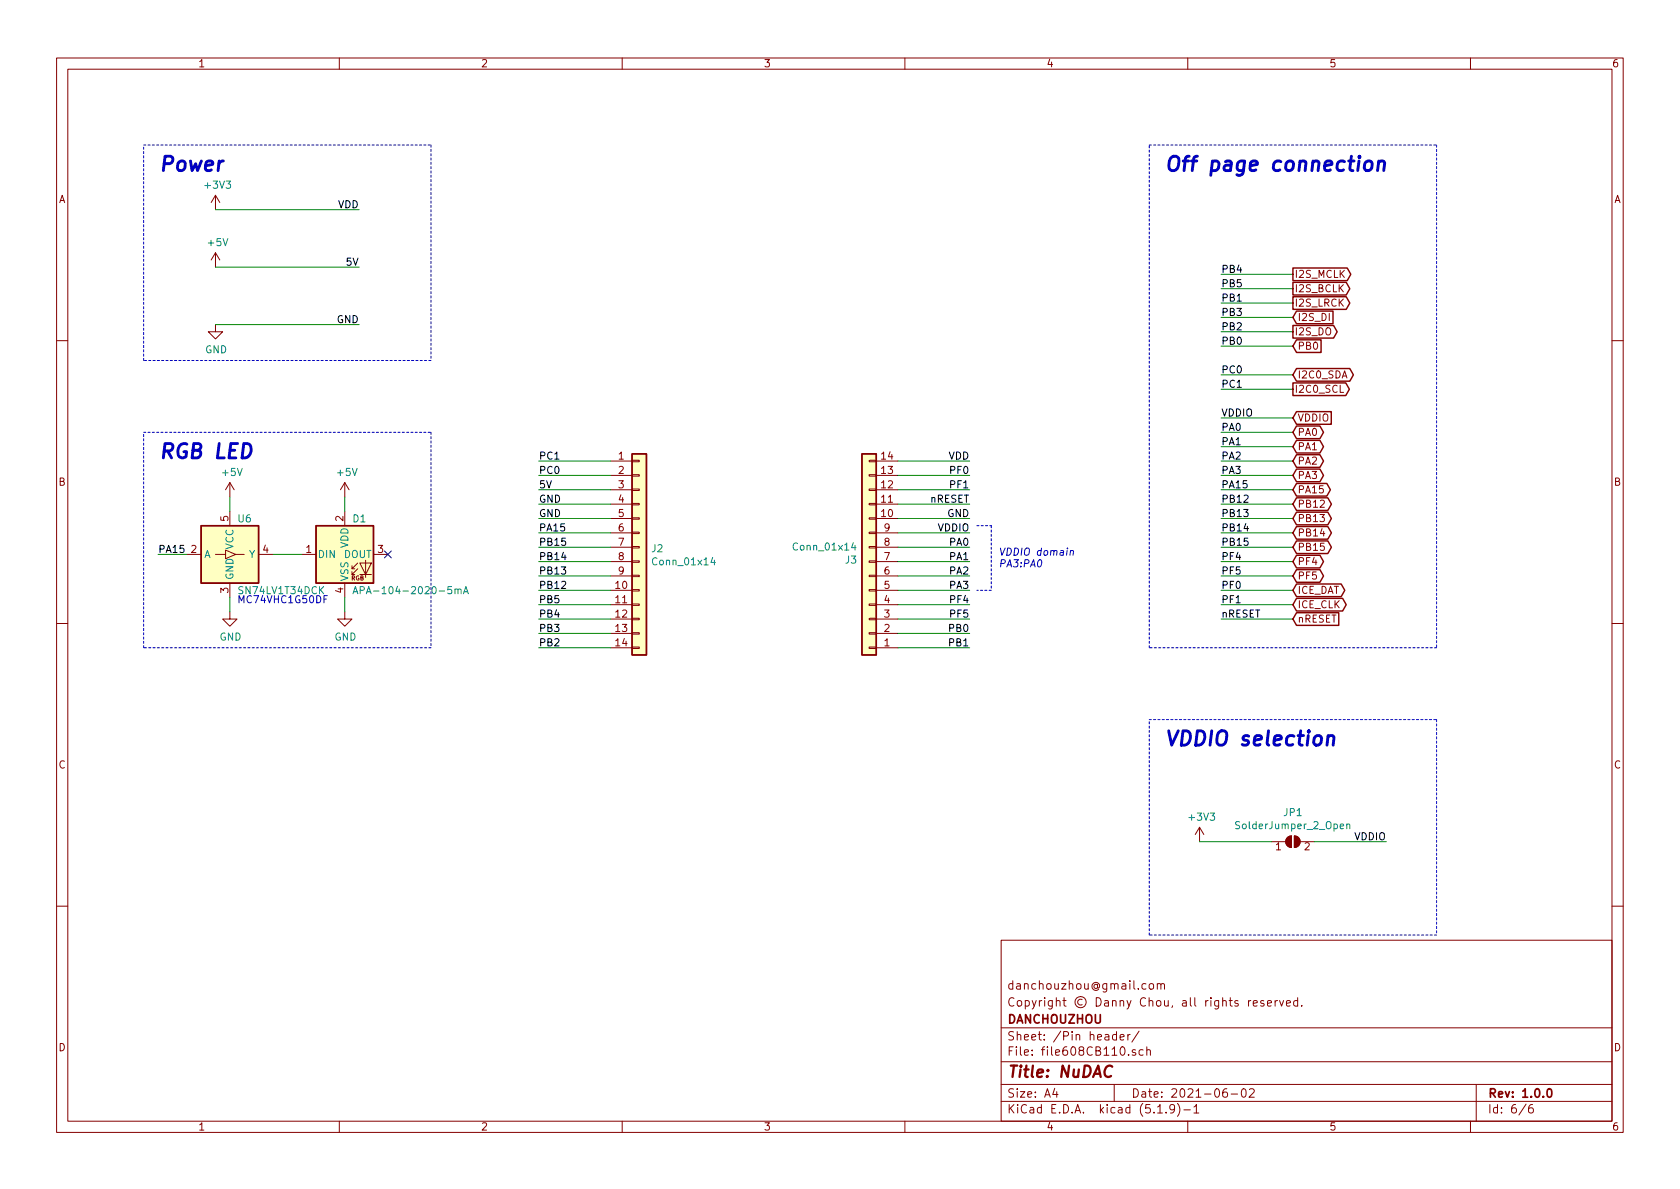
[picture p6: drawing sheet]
<svg xmlns="http://www.w3.org/2000/svg" width="297mm" height="210mm" viewBox="0 0 297 210" stroke-linecap="round" stroke-linejoin="round" font-family="sans-serif">
<g fill="none" stroke="#840000" stroke-width=".18">
<path d="M10 10.3h277v189.9h-277zM12 12.2h273v186.1h-273zM60 10.3v1.9M110 10.3v1.9M160 10.3v1.9M210 10.3v1.9M260 10.3v1.9M38.1 34.5l-.8 1.3M38.1 34.5v2.6M38.1 34.5l.8 1.3M38.1 57.4v1.3h1.3l-1.3 1.2-1.3-1.2h1.3M38.1 44.7v2.5"/>
<path d="M38.1 44.7l-.8 1.3M38.1 44.7l.8 1.3M10 60.2h2M285 60.2h2M33 98h2.6M38.1 98h1.8M39.9 97.3l1.8 .7-1.8 .8zM40.6 85.3l-.7 1.3M40.6 85.3v2.6M40.6 90.4v2.6M40.6 85.3l.8 1.3M41.7 98h1.5"/>
<path d="M45.7 98h2.6M53.3 98h2.6M61 85.3l-.8 1.3M61 85.3v2.6M61 90.4v2.6M61 85.3l.7 1.3M63.2 99.6l-1 1v-.5M63.6 99.6h2.1l-1.1 2zM64.6 99.1v3M66 98h2.6M107.9 81.5h3.9M107.9 84.1h3.9"/>
<path d="M107.9 86.6h3.9M107.9 89.1h3.9M107.9 91.7h3.9M107.9 94.2h3.9M107.9 96.8h3.9M107.9 99.3h3.9M111.8 99.2h1.2v.2h-1.2zM111.8 96.6h1.2v.3h-1.2zM111.8 94.1h1.2v.3h-1.2zM111.8 91.6h1.2v.2h-1.2zM111.8 89h1.2v.3h-1.2zM111.8 86.5h1.2v.2h-1.2z"/>
<path d="M111.8 83.9h1.2v.3h-1.2zM111.8 81.4h1.2v.3h-1.2zM153.7 81.4h1.2v.3h-1.2zM153.7 83.9h1.2v.3h-1.2zM153.7 86.5h1.2v.2h-1.2zM153.7 89h1.2v.3h-1.2zM153.7 91.6h1.2v.2h-1.2zM153.7 94.1h1.2v.3h-1.2zM153.7 96.6h1.2v.3h-1.2zM153.7 99.2h1.2v.2h-1.2zM154.9 81.5h3.8M154.9 84.1h3.8"/>
<path d="M154.9 86.6h3.8M154.9 89.1h3.8M154.9 91.7h3.8M154.9 94.2h3.8M154.9 96.8h3.8M154.9 99.3h3.8M10 110.3h2M40.6 108.2v1.3h1.3l-1.3 1.2-1.2-1.2h1.2M40.6 103.1v2.6M61 108.2v1.3h1.2l-1.2 1.2-1.3-1.2h1.3M61 103.1v2.6M62.2 100.6h.5"/>
<path d="M63.2 100.6l-1 1v-.5M63.6 101.6h2.1M107.9 104.4h3.9M107.9 106.9h3.9M107.9 109.5h3.9M107.9 112h3.9M107.9 114.5h3.9M107.9 101.8h3.9M111.8 114.4h1.2v.3h-1.2zM111.8 111.9h1.2v.2h-1.2zM111.8 109.3h1.2v.3h-1.2zM111.8 106.8h1.2v.3h-1.2z"/>
<path d="M111.8 104.3h1.2v.2h-1.2zM111.8 101.7h1.2v.3h-1.2zM153.7 101.7h1.2v.3h-1.2zM153.7 104.3h1.2v.2h-1.2zM153.7 106.8h1.2v.3h-1.2zM153.7 109.3h1.2v.3h-1.2zM153.7 111.9h1.2v.2h-1.2zM153.7 114.4h1.2v.3h-1.2zM154.9 104.4h3.8M154.9 106.9h3.8M154.9 109.5h3.8M154.9 112h3.8"/>
<path d="M154.9 114.5h3.8M154.9 101.8h3.8M285 110.3h2M212.1 146.3l-.8 1.3M212.1 146.3v2.5M212.1 146.3l.8 1.3M224.8 148.8h2.5M227.6 148.2l.4-.3 .3-.1v2.1a1.03 1.03 0 0 1-.9-.6 1.03 1.03 0 0 1 .2-1.1zM228.9 147.8a1.02 1.02 0 0 1 1 1 1.02 1.02 0 0 1-1 1.1zM229.9 148.8h2.5M10 160.2h2M177 166.3h108v32h-108z"/>
<path d="M203.3 174.1l.2-.2 .4 .2v.7l-.2 .1-.4-.1zM204.6 174.1l.2-.2 .4 .1 .1 .9M204.6 173.9v1M205.3 174.1l.2-.2 .3 .1 .1 .9M220.8 176.9v1M221.2 176.9l-.4 .2v.1M221.6 177.4l.7-.1-.1-.3-.4-.1-.2 .2 .1 .7h.5M223.4 177l-.3-.1-.2 .2 .1 .3 .4 .1v.3h-.5M224.1 177.4l.7-.1-.1-.3-.4-.1-.2 .2 .1 .7h.5M225.5 176.9v1M225.9 176.9l-.4 .3M226.2 176.9l.4 1 .3-1"/>
<path d="M227.5 177.4l.7-.1-.1-.3-.4-.1-.2 .2v.7h.6M229.4 177l-.4-.1-.3 .3 .1 .6 .2 .1 .4-.1M229.4 176.4v1.5M230.1 177.8v.1M285 160.2h2M60 198.3v1.9M110 198.3v1.9M160 198.3v1.9M177 194.8h108M177 191.8h108M177 187.8h108M177 181.8h108"/>
<path d="M186.5 192.5l-.4 1h1M186.8 193v1M197 191.8v3M197.4 183l-.4-.1-.3 .3 .1 .6h.6M197.4 182.4v1.5M198 183.4l.8-.1-.1-.3-.4-.1-.3 .2 .1 .7h.6M199.4 182.9v1M199.5 186.5v.1M199.8 182.9l-.3 .2-.1 .1M200.8 185.7a.37 .37 0 0 0-.6 .1l.1 .2 .5 .2v.1l-.2 .3-.4-.1M201.4 182.3l-1.3 2M202.1 185.7l-.4-.1-.3 .3 .1 .6 .2 .1 .4-.1"/>
<path d="M202.8 185.7a.37 .37 0 0 1 .6 .1v.8M202.8 185.1v1.5M204.7 196.8h.8M206.2 196.7v.1M207.7 196l-.1 .1a.48 .48 0 0 1-.6 .1l-.2-.2 .2-.6a.48 .48 0 0 1 .6 .1 1.27 1.27 0 0 1-.2 1.2l-.4 .1M208.2 195.1a1.71 1.71 0 0 1 0 2.3M209.3 196.3h1.2M210 198.3v1.9M211.1 195.8l.4-.5v1.5M211.1 196.8h.9M216.9 192.5a.62 .62 0 0 0-.7 .7l.1 .7 .2 .1 .5-.1v-.5l-.1-.2-.4-.1-.3 .3M217.7 193.5h1.1"/>
<path d="M219.6 192.7l.4-.2a.94 .94 0 0 1 0 1.5 .82 .82 0 0 1-.4-1.3zM220.9 192.7l.2-.2h.4l.2 .2 .1 .3-1 1h1M260 198.3v1.9M261 191.8v6.5M269.8 195.2l-1.2 2M271 195.3a.62 .62 0 0 0-.7 .7v.7l.3 .1 .4-.1 .1-.5-.1-.2-.4-.1-.3 .3"/>
</g>
<path d="M273.7 192.6l.3-.1a.94 .94 0 0 1 0 1.5h-.1a1 1 0 0 1-.2-1.4z" fill="none" stroke="#840000" stroke-width=".3"/>
<path d="M196.6 188.6a.79 .79 0 0 0-.8-.1 .79 .79 0 0 0-.5 .8 .75 .75 0 0 0 .2 1 .75 .75 0 0 0 .9 0" fill="none" stroke="#840000" stroke-width=".41"/>
<g fill="#840000" stroke="#840000" stroke-width=".18">
<path d="M227.6 148.2l.4-.3 .3-.1v2.1a1.03 1.03 0 0 1-.9-.6 1.03 1.03 0 0 1 .2-1.1z"/>
<path d="M228.9 147.8a1.02 1.02 0 0 1 1 1 1.02 1.02 0 0 1-1 1.1z"/>
</g>
<g fill="none" stroke="#008484" stroke-width=".18">
<path d="M126 98.6l-.3 .9h.8M126.3 99.1v.8M150.9 96l-.3 .8h.8M151.2 96.4v.9M62.4 105l.4-1.3 .5 1.3M62.5 104.6h.6M63.7 104.4l.7-.1v-.4l-.7-.2v1.3M80.4 104.3l.2-.1h.3l.1 .8M81 104.3l.2-.1h.3v.8M81.9 105l.5-1.3 .4 1.3M82.1 104.6h.6M238.1 145.8l.2-.1 .3 .1 .1 .8"/>
<path d="M238.1 145.7v.9"/>
</g>
<g fill="#ffffc2" stroke="#ffffc2" stroke-width=".18">
<path d="M35.6 93h10.1v10.1h-10.1z"/>
<path d="M55.9 93h10.1v10.1h-10.1z"/>
<path d="M111.8 80.3h2.5v35.5h-2.5z"/>
<path d="M152.4 80.3h2.5v35.5h-2.5z"/>
</g>
<g fill="none" stroke="#840000" stroke-width=".25">
<path d="M228.6 57.6h7.2l.6 1.1-.6 1.1h-7.2zM228.6 52.5h9.4l.7 1.1-.7 1.1h-9.4zM228.6 49.9h9.4l.7 1.1-.7 1.2h-9.4zM228.6 47.4h9.6l.6 1.1-.6 1.1h-9.6zM229.2 55h6.5v2.2h-6.5l-.6-1.1zM228.6 67.7h9.3l.7 1.1-.7 1.1h-9.3zM229.2 72.8h6.2v2.2h-6.2l-.6-1.1zM229.2 60.1h4.4v2.2h-4.4l-.6-1.1zM229.2 65.2h9.5l.6 1.1-.6 1.1h-9.5l-.6-1.1zM229.2 75.3h4.2l.6 1.1-.6 1.2h-4.2l-.6-1.2zM229.2 77.9h4.2l.6 1.1-.6 1.1h-4.2l-.6-1.1zM35.6 93h10.1v10.1h-10.1z"/>
<path d="M55.9 93h10.1v10.1h-10.1zM111.8 80.3h2.5v35.5h-2.5zM152.4 80.3h2.5v35.5h-2.5zM229.2 85.5h5.4l.6 1.1-.6 1.1h-5.4l-.6-1.1zM229.2 98.2h4.2l.6 1.1-.6 1.1h-4.2l-.6-1.1zM229.2 95.7h5.6l.6 1.1-.6 1.1h-5.6l-.6-1.1zM229.2 93.1h5.6l.6 1.1-.6 1.1h-5.6l-.6-1.1zM229.2 90.6h5.6l.6 1.1-.6 1.1h-5.6l-.6-1.1zM229.2 80.4h4.2l.6 1.1-.6 1.1h-4.2l-.6-1.1zM229.2 83h4.2l.6 1.1-.6 1.1h-4.2l-.6-1.1zM229.2 88h5.6l.6 1.1-.6 1.2h-5.6l-.6-1.2zM229.2 108.4h7.5v2.2h-7.5l-.6-1.1z"/>
<path d="M229.2 105.8h8.2l.6 1.1-.6 1.1h-8.2l-.6-1.1zM229.2 103.3h7.9l.7 1.1-.7 1.1h-7.9l-.6-1.1zM229.2 100.7h4.2l.6 1.1-.6 1.2h-4.2l-.6-1.2z"/>
</g>
<g fill="none" stroke="#0000c2" stroke-width=".18" stroke-dasharray=".4 .4">
<path d="M25.4 25.6h50.8M76.2 25.6v38.1M203.2 25.6h50.8M254 25.6v88.9M25.4 63.7v-38.1M25.4 76.4h50.8M76.2 63.7h-50.8M76.2 76.4v38.1M172.7 93h2.6M175.3 93v11.4M25.4 114.5v-38.1M76.2 114.5h-50.8"/>
<path d="M175.3 104.4h-2.6M203.2 114.5v-88.9M254 114.5h-50.8M203.2 127.2h50.8M254 127.2v38.1M203.2 165.3v-38.1M254 165.3h-50.8"/>
</g>
<g fill="none" stroke="#008400" stroke-width=".18">
<path d="M38.1 37.1h25.4M38.1 47.2h25.4M38.1 57.4h25.4M215.9 58.7h12.7M215.9 51h12.7M215.9 48.5h12.7M215.9 56.1h12.7M215.9 53.6h12.7M215.9 79h12.7M215.9 76.4h12.7M215.9 73.9h12.7M215.9 68.8h12.7"/>
<path d="M215.9 66.3h12.7M215.9 61.2h12.7M27.9 98h5.1M40.6 87.9v2.5M48.3 98h5M61 87.9v2.5M95.2 81.5h12.7M95.2 84.1h12.7M95.2 86.6h12.7M95.2 89.1h12.7M95.2 91.7h12.7M95.2 94.2h12.7"/>
<path d="M95.2 96.8h12.7M95.2 99.3h12.7M158.7 81.5h12.7M158.7 84.1h12.7M158.7 86.6h12.7M158.7 89.1h12.7M158.7 91.7h12.7M158.7 94.2h12.7M158.7 96.8h12.7M158.7 99.3h12.7M215.9 81.5h12.7M215.9 84.1h12.7"/>
<path d="M215.9 86.6h12.7M215.9 89.1h12.7M215.9 91.7h12.7M215.9 94.2h12.7M215.9 96.8h12.7M215.9 99.3h12.7M40.6 105.7v2.5M61 105.7v2.5M95.2 109.5h12.7M95.2 101.8h12.7M95.2 104.4h12.7M95.2 106.9h12.7"/>
<path d="M95.2 112h12.7M95.2 114.5h12.7M158.7 109.5h12.7M158.7 101.8h12.7M158.7 104.4h12.7M158.7 106.9h12.7M158.7 112h12.7M158.7 114.5h12.7M215.9 109.5h12.7M215.9 101.8h12.7M215.9 104.4h12.7M215.9 106.9h12.7"/>
<path d="M212.1 148.8h12.7M232.4 148.8h12.7"/>
</g>
<path d="M189.3 97.5l.2-.1h.3l-.1 .8M189.3 97.4l-.1 .8M57.3 105.9h.4M57.9 105.3h-.6v1.3" fill="none" stroke="#0000c2" stroke-width=".18"/>
<path d="M241.5 28.7a.68 .68 0 0 1 1 0v1a.71 .71 0 0 1-.6 .5 .71 .71 0 0 1-.7-.5l.1-.7zM243.7 28.7a.64 .64 0 0 1 1.1 .1l-.1 1.4M243.8 28.5l-.2 1.7M234.8 130.3a.62 .62 0 0 1 1.1 .1l-.2 1.4M234.8 130.1l-.2 1.7" fill="none" stroke="#0000c2" stroke-width=".51"/>
<path d="M68 97.4l1.2 1.2M69.2 97.4l-1.2 1.2" fill="none" stroke="#000084" stroke-width=".18"/>
<g font-size="3.5" fill="#0000c2">
<text x="27.9" y="30.3">Power</text>
<text x="205.7" y="30.3">Off page connection</text>
<text x="27.9" y="81.1">RGB LED</text>
<text x="205.7" y="131.9">VDDIO selection</text>
</g>
<text font-size="2.8" fill="#840000" x="178" y="190.5">Title: NuDAC</text>
<g font-size="2.1" fill="#840000">
<text x="178" y="178">Copyright © Danny Chou, all rights reserved.</text>
<text x="178" y="175">danchouzhou@gmail.com</text>
<text x="178" y="184">Sheet: /Pin header/</text>
<text x="178" y="181">DANCHOUZHOU</text>
<text x="178" y="186.7">File: file608CB110.sch</text>
<text x="178" y="196.9">KiCad E.D.A. kicad (5.1.9)-1</text>
<text x="178" y="194.1">Size: A4</text>
<text x="200" y="194.1">Date: 2021-06-02</text>
<text x="263" y="194.1">Rev: 1.0.0</text>
<text x="263" y="196.9">Id: 6/6</text>
</g>
<g font-size="1.8" fill="#840000">
<text x="35" y="11.9">1</text>
<text x="85" y="11.9">2</text>
<text x="135" y="11.9">3</text>
<text x="185" y="11.9">4</text>
<text x="235" y="11.9">5</text>
<text x="285" y="11.9">6</text>
<text x="10.4" y="35.9">A</text>
<text x="285.4" y="35.9">A</text>
<text x="228.9" y="51.7">I2S_BCLK</text>
<text x="228.9" y="49.1">I2S_MCLK</text>
<text x="228.9" y="59.3">I2S_DO</text>
<text x="228.9" y="54.2">I2S_LRCK</text>
<text x="229.4" y="56.8">I2S_DI</text>
<text x="229.4" y="61.8">PB0</text>
<text x="228.9" y="69.5">I2C0_SCL</text>
<text x="229.4" y="66.9">I2C0_SDA</text>
<text x="229.4" y="74.5">VDDIO</text>
<text x="229.4" y="77.1">PA0</text>
<text x="109.4" y="81.3">1</text>
<text x="109.4" y="83.8">2</text>
<text x="155.9" y="83.8">13</text>
<text x="155.9" y="81.3">14</text>
<text x="229.4" y="79.6">PA1</text>
<text x="229.4" y="82.2">PA2</text>
<text x="10.4" y="85.9">B</text>
<text x="109.4" y="86.4">3</text>
<text x="109.4" y="88.9">4</text>
<text x="155.9" y="88.9">11</text>
<text x="155.9" y="86.4">12</text>
<text x="229.4" y="87.2">PA15</text>
<text x="229.4" y="84.7">PA3</text>
<text x="229.4" y="89.8">PB12</text>
<text x="285.4" y="85.9">B</text>
<text x="40.4" y="92.2" transform="rotate(-90 40.4 92.2)">5</text>
<text x="60.7" y="92.2" transform="rotate(-90 60.7 92.2)">2</text>
<text x="109.4" y="91.4">5</text>
<text x="109.4" y="94">6</text>
<text x="155.9" y="91.4">10</text>
<text x="156.4" y="94">9</text>
<text x="229.4" y="94.9">PB14</text>
<text x="229.4" y="92.3">PB13</text>
<text x="33.8" y="97.8">2</text>
<text x="46.5" y="97.8">4</text>
<text x="54.1" y="97.8">1</text>
<text x="66.8" y="97.8">3</text>
<text x="109.4" y="96.5">7</text>
<text x="109.4" y="99.1">8</text>
<text x="109.4" y="101.6">9</text>
<text x="156.4" y="101.6">6</text>
<text x="156.4" y="99.1">7</text>
<text x="156.4" y="96.5">8</text>
<text x="229.4" y="99.9">PF4</text>
<text x="229.4" y="97.4">PB15</text>
<text x="40.4" y="104.9" transform="rotate(-90 40.4 104.9)">3</text>
<text x="60.7" y="104.9" transform="rotate(-90 60.7 104.9)">4</text>
<text x="108.9" y="104.1">10</text>
<text x="108.9" y="106.7">11</text>
<text x="156.4" y="106.7">4</text>
<text x="156.4" y="104.1">5</text>
<text x="229.4" y="107.6">ICE_CLK</text>
<text x="229.4" y="105">ICE_DAT</text>
<text x="229.4" y="102.5">PF5</text>
<text x="108.9" y="109.2">12</text>
<text x="108.9" y="111.8">13</text>
<text x="156.4" y="111.8">2</text>
<text x="156.4" y="109.2">3</text>
<text x="229.4" y="110.1">nRESET</text>
<text x="108.9" y="114.3">14</text>
<text x="156.4" y="114.3">1</text>
<text x="10.4" y="135.9">C</text>
<text x="285.4" y="135.9">C</text>
<text x="225.6" y="150.4">1</text>
<text x="230.7" y="150.4">2</text>
<text x="10.4" y="185.9">D</text>
<text x="285.4" y="185.9">D</text>
<text x="35" y="199.9">1</text>
<text x="85" y="199.9">2</text>
<text x="135" y="199.9">3</text>
<text x="185" y="199.9">4</text>
<text x="235" y="199.9">5</text>
<text x="285" y="199.9">6</text>
</g>
<g font-size="1.8" fill="#008484">
<text x="36.4" y="33.4">+3V3</text>
<text x="36.9" y="43.5">+5V</text>
<text x="36.3" y="62.5">GND</text>
<text x="39.4" y="84.2">+5V</text>
<text x="59.7" y="84.2">+5V</text>
<text x="42.1" y="92.4">U6</text>
<text x="62.4" y="92.4">D1</text>
<text x="36.1" y="98.7">A</text>
<text x="41.3" y="97.2" transform="rotate(-90 41.3 97.2)">VCC</text>
<text x="44" y="98.7">Y</text>
<text x="56.1" y="98.7">DIN</text>
<text x="60.8" y="98.7">DOUT</text>
<text x="61.6" y="96.9" transform="rotate(-90 61.6 96.9)">VDD</text>
<text x="115.3" y="97.7">J2</text>
<text x="115.7" y="100">Conn_01x14</text>
<text x="140.6" y="97.4">Conn_01x14</text>
<text x="149.5" y="99.7">J3</text>
<text x="41.3" y="102.6" transform="rotate(-90 41.3 102.6)">GND</text>
<text x="42.5" y="105.1">SN74LV1T34DCK</text>
<text x="61.6" y="102.9" transform="rotate(-90 61.6 102.9)">VSS</text>
<text x="64.5" y="105.1">APA-104-2020-5mA</text>
<text x="38.8" y="113.3">GND</text>
<text x="59.1" y="113.3">GND</text>
<text x="210.4" y="145.1">+3V3</text>
<text x="218.9" y="146.6">SolderJumper_2_Open</text>
<text x="227" y="144.3">JP1</text>
</g>
<g font-size="1.8">
<text x="59.8" y="36.8">VDD</text>
<text x="61.3" y="47">5V</text>
<text x="215.9" y="50.8">PB5</text>
<text x="215.9" y="48.3">PB4</text>
<text x="215.9" y="53.3">PB1</text>
<text x="59.6" y="57.1">GND</text>
<text x="215.9" y="58.4">PB2</text>
<text x="215.9" y="55.9">PB3</text>
<text x="215.9" y="61">PB0</text>
<text x="215.9" y="66">PC0</text>
<text x="215.9" y="68.6">PC1</text>
<text x="215.9" y="76.2">PA0</text>
<text x="215.9" y="73.7">VDDIO</text>
<text x="95.2" y="81.3">PC1</text>
<text x="95.2" y="83.8">PC0</text>
<text x="167.7" y="81.3">VDD</text>
<text x="168.2" y="83.8">PF0</text>
<text x="215.9" y="83.8">PA3</text>
<text x="215.9" y="81.3">PA2</text>
<text x="215.9" y="78.7">PA1</text>
<text x="95.2" y="86.4">5V</text>
<text x="95.2" y="88.9">GND</text>
<text x="164.5" y="88.9">nRESET</text>
<text x="168.2" y="86.4">PF1</text>
<text x="215.9" y="88.9">PB12</text>
<text x="215.9" y="86.4">PA15</text>
<text x="95.2" y="91.4">GND</text>
<text x="95.2" y="94">PA15</text>
<text x="165.8" y="94">VDDIO</text>
<text x="167.5" y="91.4">GND</text>
<text x="215.9" y="94">PB14</text>
<text x="215.9" y="91.4">PB13</text>
<text x="27.9" y="97.8">PA15</text>
<text x="95.2" y="96.5">PB15</text>
<text x="95.2" y="99.1">PB14</text>
<text x="95.2" y="101.6">PB13</text>
<text x="168" y="96.5">PA0</text>
<text x="168" y="99.1">PA1</text>
<text x="168" y="101.6">PA2</text>
<text x="215.9" y="101.6">PF5</text>
<text x="215.9" y="99.1">PF4</text>
<text x="215.9" y="96.5">PB15</text>
<text x="95.2" y="106.7">PB5</text>
<text x="95.2" y="104.1">PB12</text>
<text x="168" y="104.1">PA3</text>
<text x="168.2" y="106.7">PF4</text>
<text x="215.9" y="106.7">PF1</text>
<text x="215.9" y="104.1">PF0</text>
<text x="95.2" y="111.8">PB3</text>
<text x="95.2" y="109.2">PB4</text>
<text x="168" y="111.8">PB0</text>
<text x="168.2" y="109.2">PF5</text>
<text x="215.9" y="109.2">nRESET</text>
<text x="95.2" y="114.3">PB2</text>
<text x="168" y="114.3">PB1</text>
<text x="239.5" y="148.6">VDDIO</text>
</g>
<g font-size="1.8" fill="#0000c2">
<text x="176.5" y="98.3">VDDIO domain</text>
<text x="176.5" y="100.3">PA3:PA0</text>
<text x="41.9" y="106.7">MC74VHC1G50DF</text>
</g>
<text font-size="1.1" fill="#840000" x="62.1" y="102.6">RGB</text>
</svg>
